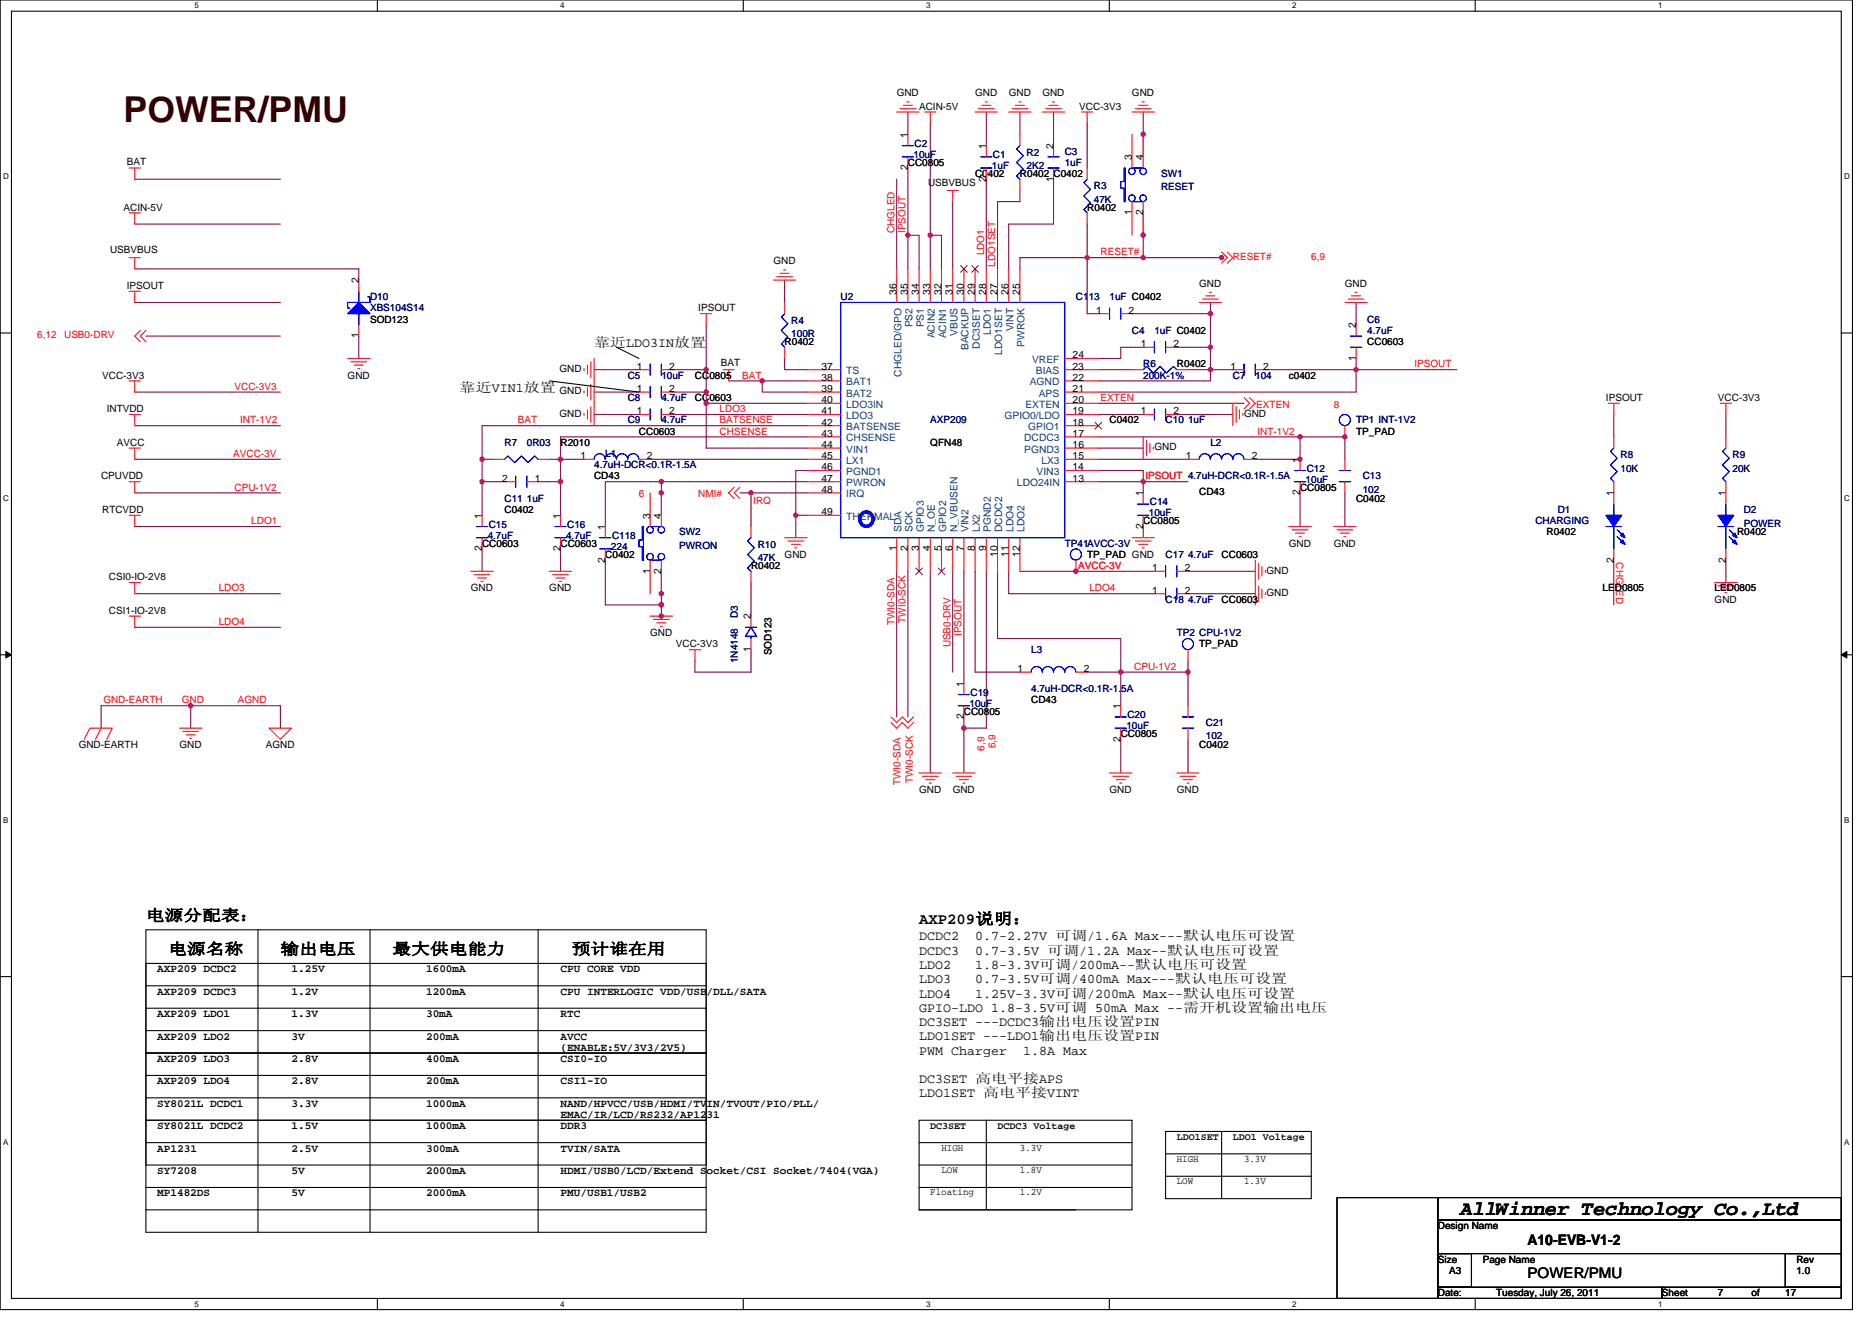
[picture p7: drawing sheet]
<svg xmlns="http://www.w3.org/2000/svg" width="297mm" height="210mm" viewBox="0 0 297 210" stroke-linecap="round" stroke-linejoin="round" font-family="sans-serif">
<path d="M0 0h293.9v207.9h-293.9zM1.8 1.8h290.4v204.3h-290.4z" fill="none" stroke="#000" stroke-width=".17"/>
<g fill="#fff">
<path d="M30.8 .2h.7v1.4h-.7z"/>
<path d="M30.8 206.3h.7v1.4h-.7z"/>
</g>
<path d="M59.9 0v1.8M59.9 206.1v1.8" fill="none" stroke="#000" stroke-width=".17"/>
<g fill="#fff">
<path d="M88.9 .2h.7v1.4h-.7z"/>
<path d="M88.9 206.3h.7v1.4h-.7z"/>
</g>
<path d="M117.9 0v1.8M117.9 206.1v1.8" fill="none" stroke="#000" stroke-width=".17"/>
<g fill="#fff">
<path d="M147 .2h.7v1.4h-.7z"/>
<path d="M147 206.3h.7v1.4h-.7z"/>
</g>
<path d="M176 0v1.8M176 206.1v1.8" fill="none" stroke="#000" stroke-width=".17"/>
<g fill="#fff">
<path d="M205 .2h.7v1.4h-.7z"/>
<path d="M205 206.3h.7v1.4h-.7z"/>
</g>
<path d="M234.1 0v1.8M234.1 206.1v1.8" fill="none" stroke="#000" stroke-width=".17"/>
<g fill="#fff">
<path d="M263.1 .2h.7v1.4h-.7z"/>
<path d="M263.1 206.3h.7v1.4h-.7z"/>
<path d="M.5 27.3h.9v1.4h-.9z"/>
<path d="M292.6 27.3h.9v1.4h-.9z"/>
<path d="M.5 78.4h.9v1.4h-.9z"/>
<path d="M292.6 78.4h.9v1.4h-.9z"/>
</g>
<path d="M0 52.9h1.8M292.2 52.9h1.7" fill="none" stroke="#000" stroke-width=".17"/>
<g fill="#fff">
<path d="M.5 129.5h.8v1.4h-.8z"/>
<path d="M292.6 129.5h.9v1.4h-.9z"/>
</g>
<path d="M0 103.9h1.8M292.2 103.9h1.7" fill="none" stroke="#000" stroke-width=".17"/>
<path d="M.9 103.4l.9 .5-.9 .5zM292.2 103.9l.8-.5v1z" fill="#000" stroke="#000" stroke-width=".16"/>
<g fill="#fff">
<path d="M.5 180.5h.8v1.4h-.8z"/>
<path d="M292.6 180.5h.9v1.4h-.9z"/>
</g>
<g fill="none" stroke="#000" stroke-width=".17">
<path d="M97.8 55.1l3.6 1.8M87.2 60.5l14.2 1.7M0 155h1.8M23.2 156.5h88.9M23.2 152.9h88.9v39.1h-88.9zM23.2 147.6h88.9v37.3h-88.9zM40.9 147.6v48M58.7 147.6v48M85.4 147.6v48M292.2 155h1.7M23.2 160h88.9M23.2 163.6h88.9"/>
<path d="M23.2 167.1h88.9M23.2 170.7h88.9M23.2 174.2h88.9M23.2 177.8h88.9M145.8 177.8h33.8v14.2h-33.8zM156.5 177.8v14.2M185 179.6h23.1v10.6h-23.1zM193.8 179.6v10.6M23.2 192v3.6h88.9v-3.6M23.2 181.4h88.9M23.2 188.5h88.9M145.8 181.4h33.8"/>
<path d="M145.8 184.9h33.8M145.8 188.5h33.8M145.8 192h24.9M185 183.1h23.1M185 186.7h23.1M212.2 190.1h16v16h-16zM228.2 190.1h64v3.5h-64zM228.2 193.6h64v5.4h-64zM228.2 199h5.3v5.3h-5.3zM283.3 199h8.9v5.3h-8.9zM228.2 204.3h35.5v1.8h-35.5zM263.7 204.3h28.5v1.8h-28.5z"/>
</g>
<g fill="none" stroke="#800040" stroke-width=".17">
<path d="M144.1 17.8v3.5M147.6 19.6v17.7h1.8v5.4M156.5 17.8v5.3M161.8 17.8v3.5M167.2 17.8v5.3M172.5 19.6v7.1M181.4 17.8v7.1M21.4 35.6h23.1M21.4 28.4h23.1M142.3 28.4v14.3M144.1 37.3v5.4M144.1 26.7v10.6"/>
<path d="M144.1 37.3h1.7v5.4M147.6 37.3v5.4M151.2 32v10.7M156.5 28.4v14.3M161.8 30.2v1.8h-3.5v10.7M167.2 28.4v7.2h-7.1v7.1M172.5 35.6v5.3M181.4 33.8v7.1M21.4 42.7h35.5v1.8M21.4 48h23.1M23.2 53.3h21.3M56.9 53.3v3.6"/>
<path d="M94.3 58.7h7.1M106.7 58.7h5.4M112.1 51.6v7.1M112.1 58.7v3.5M124.5 56.9v1.8h3.6M124.5 44.5v3.5M172.5 40.9h8.9M172.5 40.9h-10.7v1.8M172.5 40.9v8.9h1.8M174.3 58.7h5.3M181.4 55.1h-3.6v1.8h-3.5M181.4 40.9h12.4"/>
<path d="M186.7 55.1h5.4M188.5 58.7h3.6M192.1 55.1v3.6M192.1 58.7h3.5M192.1 48v1.8h-12.5M192.1 58.7v1.8h-17.8M192.1 49.8v5.3M201 58.7h14.2M215.2 58.7h16M215.2 56.9v1.8M215.2 58.7v3.5h-40.9M215.2 48v3.6"/>
<path d="M21.4 72.9h23.1M21.4 62.2h23.1M21.4 67.6h23.1M21.4 78.2h23.1M76.5 76.5v5.3M76.5 72.9v3.6M76.5 76.5h3.5M76.5 72.9h1.8M85.4 76.5h3.5M87.2 72.9h1.7M88.9 72.9h3.6M88.9 76.5v5.3"/>
<path d="M88.9 72.9v3.6M94.3 62.2h7.1M94.3 65.8h7.1M103.2 72.9h24.9M104.9 76.5v5.3M104.9 76.5h-8.8v7.1M104.9 76.5h23.2M106.7 62.2h5.4M106.7 65.8h21.4M112.1 64v7.1h16M112.1 62.2v1.8M112.1 64h16"/>
<path d="M115.6 60.5h12.5M117.4 78.2h1.8M119.2 78.2v5.4M119.2 78.2h8.9M120.9 60.5v1.7h7.2M128.1 69.3h-39.2v3.6M128.1 67.6h-51.6v5.3M128.1 74.7h-1.8v7.1M174.3 74.7h7.1v1.8M174.3 71.1h7.1M174.3 76.5h7.1M174.3 65.8h7.1"/>
<path d="M174.3 72.9h14.2M174.3 64h23.1M174.3 69.3h32M181.4 76.5v1.7M181.4 76.5h7.1M186.7 65.8h8.9M206.3 69.3v3.6h-7.1M206.3 69.3h7.1v3.6M206.3 78.2v5.4M213.4 78.2v5.4M256.1 65.8v3.5M273.9 65.8v3.5"/>
<path d="M21.4 94.2h23.1M21.4 99.6h23.1M21.4 83.6h23.1M76.5 87.1v3.6M88.9 87.1v3.6M96.1 88.9v7.1h8.8M104.9 96v1.8M104.9 90.7v5.3M119.2 92.5v5.3M126.3 81.8v3.5M126.3 81.8h1.8M142.3 90.7v23.1"/>
<path d="M144.1 90.7v23.1M147.6 90.7v32M151.2 90.7v16M152.9 90.7v17.8M154.7 90.7v16h7.1M156.5 90.7v24.9h-3.6v-1.8M158.3 90.7v10.6h19.5v5.4M160.1 90.7v3.5h23.1M161.8 90.7h21.4M181.4 83.6v1.7M188.5 90.7h10.7M188.5 94.2h10.7"/>
<path d="M256.1 88.9v7.1M273.9 88.9v3.6M30.3 112h14.2v3.6M30.3 112h-14.3v3.6M30.3 112v3.6M119.2 103.1v3.6h-8.9v-1.8M152.9 115.6v7.1M172.5 106.7h5.3M177.8 106.7v5.3M177.8 117.3v5.4M177.8 106.7h10.7M188.5 106.7v5.3"/>
<path d="M188.5 104.9v1.8M188.5 117.3v5.4"/>
</g>
<g fill="#f0f" stroke="#f0f" stroke-width=".17">
<circle cx="76.5" cy="76.4" r=".35"/>
<circle cx="215.2" cy="58.7" r=".35"/>
<circle cx="170.7" cy="90.7" r=".35"/>
<circle cx="206.3" cy="72.9" r=".35"/>
<circle cx="206.3" cy="69.3" r=".35"/>
<circle cx="181.4" cy="76.4" r=".35"/>
<circle cx="88.9" cy="72.9" r=".35"/>
<circle cx="76.5" cy="72.9" r=".35"/>
<circle cx="172.5" cy="40.9" r=".35"/>
<circle cx="112" cy="64" r=".35"/>
<circle cx="112" cy="58.7" r=".35"/>
<circle cx="112" cy="62.2" r=".35"/>
<circle cx="120.9" cy="60.4" r=".35"/>
<circle cx="104.9" cy="76.4" r=".35"/>
<circle cx="104.9" cy="78.2" r=".35"/>
<circle cx="104.9" cy="97.8" r=".35"/>
<circle cx="104.9" cy="96" r=".35"/>
<circle cx="192.1" cy="58.7" r=".35"/>
<circle cx="144" cy="37.3" r=".35"/>
<circle cx="147.6" cy="37.3" r=".35"/>
<circle cx="152.9" cy="115.6" r=".35"/>
<circle cx="177.8" cy="106.7" r=".35"/>
<circle cx="88.9" cy="76.4" r=".35"/>
<circle cx="181.4" cy="37.3" r=".35"/>
<circle cx="213.4" cy="69.3" r=".35"/>
<circle cx="188.5" cy="106.7" r=".35"/>
<circle cx="193.8" cy="40.9" r=".35"/>
<circle cx="181.4" cy="40.9" r=".35"/>
<circle cx="192.1" cy="55.1" r=".35"/>
<circle cx="119.2" cy="78.2" r=".35"/>
<circle cx="126.3" cy="81.8" r=".35"/>
<circle cx="181.4" cy="21.3" r=".35"/>
<circle cx="30.3" cy="112" r=".35"/>
<circle cx="192.1" cy="49.8" r=".35"/>
<circle cx="104.9" cy="94.2" r=".35"/>
</g>
<g fill="none" stroke="#f00" stroke-width=".17">
<path d="M142.3 17.8h3.5M142.8 17.3h2.5M143.3 16.7h1.5M143.9 16.2h.3M146.7 17.8h1.8M147.6 17.8v1.8M154.7 17.8h3.6M155.3 17.3h2.5M155.8 16.7h1.4M156.3 16.2h.4M160.1 17.8h3.5M160.6 17.3h2.5"/>
<path d="M161.1 16.7h1.5M161.7 16.2h.3M165.4 17.8h3.5M165.9 17.3h2.5M166.5 16.7h1.4M167 16.2h.3M171.6 17.8h1.8M172.5 17.8v1.8M179.6 17.8h3.6M180.1 17.3h2.5M180.7 16.7h1.4M181.2 16.2h.4"/>
<path d="M20.5 26.7h1.8M20.5 33.8h1.8M21.4 26.7v1.7M21.4 33.8v1.8M144.1 21.3v1.8M144.1 24.9v1.8M150.3 30.2h1.8M151.2 30.2v1.8M156.5 23.1v1.8M156.5 26.7v1.7M161.8 21.3v1.8M161.8 28.4v1.8"/>
<path d="M167.2 23.1v1.8M167.2 26.7v1.7M172.5 26.7v1.7M172.5 33.8v1.8M179.6 21.3v5.4M179.6 32v5.3M181.4 21.3v5.4M181.4 32v5.3M20.5 40.9h1.8M20.5 46.2h1.8M21.4 40.9v1.8M21.4 46.2v1.8"/>
<path d="M22.3 52.5l-.9 .8 .9 .9M23.2 52.5l-.9 .8 .9 .9M55.2 56.9h3.5M55.7 57.4h2.5M56.2 58h1.5M56.8 58.5h.3M56.9 44.4v1.8M56.9 51.6v1.7M92.7 58.5v.3M93.2 58v1.4M93.7 57.4v2.5M94.3 56.9v10.7"/>
<path d="M101.4 58.7h1.8M104.9 58.7h1.8M111.2 49.8h1.7M112.1 49.8v1.8M114.7 58.7h1.8M115.6 58.7v1.8M122.7 44.4h3.6M123.3 43.9h2.4M123.8 43.4h1.4M124.3 42.8h.4M124.5 48v1.8M124.5 55.1v1.8"/>
<path d="M128.1 58.7h5.3M142.3 42.7v5.3M144.1 42.7v5.3M145.8 42.7v5.3M147.6 42.7v5.3M149.4 42.7v5.3M151.2 42.7v5.3M152.9 42.7v5.3M154.7 42.7v5.3M156.5 42.7v5.3M158.3 42.7v5.3M160.1 42.7v5.3"/>
<path d="M161.8 42.7v5.3M168.9 58.7h5.4M168.9 56.9h5.4M174.3 49.8h1.8M177.8 49.8h1.8M179.6 58.7h1.8M181.4 55.1h1.8M185 55.1h1.7M186.7 58.7h1.8M190.3 48h3.5M190.8 47.5h2.5M191.3 46.9h1.5"/>
<path d="M191.9 46.4h.3M193.8 40l.9 .9-.9 .9M194.7 40l.9 .9-.9 .9M195.6 58.7h1.8M199.2 58.7h1.8M213.4 48h3.6M213.9 47.5h2.5M214.5 46.9h1.4M215 46.4h.3M215.2 51.6v1.7M215.2 55.1v1.8M20.5 76.5h1.8"/>
<path d="M20.5 65.8h1.8M20.5 60.5h1.8M20.5 71.1h1.8M21.4 76.5v1.7M21.4 65.8v1.8M21.4 60.5v1.7M21.4 71.1v1.8M78.3 72.9h1.7M80 76.5h1.8M83.6 76.5h1.8M85.4 72.9h1.8M92.5 72.9h1.8"/>
<path d="M92.7 65.6v.4M92.7 62.1v.3M93.2 65.1v1.4M93.2 61.5v1.4M93.7 64.5v2.5M93.7 61v2.5M101.4 62.2h1.8M101.4 65.8h1.8M101.4 72.9h1.8M103.2 78.2v5.4M104.9 62.2h1.8M104.9 65.8h1.8"/>
<path d="M104.9 78.2v5.4M116.5 77.3l-.9 .9 .9 .9M117.4 77.3l-.9 .9 .9 .9M128.1 76.5h5.3M128.1 62.2h5.3M128.1 74.7h5.3M128.1 72.9h5.3M128.1 71.1h5.3M128.1 69.3h5.3M128.1 67.6h5.3M128.1 65.8h5.3M128.1 64h5.3"/>
<path d="M128.1 60.5h5.3M128.1 78.2h5.3M168.9 76.5h5.4M168.9 62.2h5.4M168.9 74.7h5.4M168.9 72.9h5.4M168.9 71.1h5.4M168.9 69.3h5.4M168.9 67.6h5.4M168.9 65.8h5.4M168.9 64h5.4M168.9 60.5h5.4"/>
<path d="M181.4 65.8h1.8M181.4 69.3v3.6M181.4 78.2v1.8M181.9 69.9v2.5M182.5 70.4v1.4M183 71v.3M185 65.8h1.7M188.5 72.9h1.8M195.6 64v3.6M196.1 64.5v2.5M196.7 65.1v1.4M197.2 65.6v.4"/>
<path d="M197.4 63.1l.9 .9-.9 .9M197.4 72.9h1.8M198.3 63.1l.9 .9-.9 .9M206.3 72.9v1.8M206.3 76.5v1.7M213.4 67.6v1.7M213.4 72.9v1.8M213.4 76.5v1.7M255.2 64h1.8M256.1 64v1.8M256.1 69.3v1.8M256.1 76.5v3.5"/>
<path d="M273 64h1.7M273.9 64v1.8M273.9 69.3v1.8M273.9 76.5v3.5M20.5 81.8h1.8M20.5 97.8h1.8M20.5 92.5h1.8M21.4 81.8v1.8M21.4 97.8v1.8M21.4 92.5v1.7M74.7 90.7h3.6M75.2 91.2h2.5"/>
<path d="M75.8 91.7h1.4M76.3 92.3h.4M76.5 81.8v1.8M76.5 85.3v1.8M87.2 90.7h3.5M87.7 91.2h2.5M88.2 91.7h1.5M88.8 92.3h.3M88.9 81.8v1.8M88.9 85.3v1.8M96.1 83.6v1.7M96.1 87.1v1.8"/>
<path d="M103.2 97.8h3.5M103.2 88.9v5.3M103.7 98.3h2.5M104.2 98.8h1.5M104.8 99.4h.3M104.9 88.9v5.3M119.2 83.6v1.7M119.2 90.7v1.8M119.2 97.8v1.8M124.5 85.3h3.6M125 85.9h2.5M125.6 86.4h1.4"/>
<path d="M126.1 87h.3M128.1 81.8h5.3M142.3 85.3v5.4M144.1 85.3v5.4M145.8 85.3v5.4M147.6 85.3v5.4M149.4 85.3v5.4M151.2 85.3v5.4M152.9 85.3v5.4M154.7 85.3v5.4M156.5 85.3v5.4M158.3 85.3v5.4"/>
<path d="M160.1 85.3v5.4M161.8 85.3v5.4M170.7 88.9v1.8M179.6 85.3h3.6M180.1 85.9h2.5M180.7 86.4h1.4M181.2 87h.4M181.4 81.8v1.8M183.2 94.2h1.8M183.2 90.7h1.8M186.7 94.2h1.8M186.7 90.7h1.8"/>
<path d="M199.2 88.9v7.1M199.7 93v2.5M199.7 89.4v2.5M200.2 93.5v1.5M200.2 90v1.4M200.8 94.1v.3M200.8 90.5v.3M204.5 83.6h3.6M205 84.1h2.5M205.6 84.6h1.4M206.1 85.2h.4M211.6 83.6h3.6"/>
<path d="M212.1 84.1h2.5M212.7 84.6h1.4M213.2 85.2h.4M256.1 87.1v1.8M272.1 92.5h3.5M272.6 93h2.5M273.1 93.5h1.5M273.7 94.1h.3M273.9 87.1v1.8M13.4 117.3l.9-1.7h3.5l-.9 1.7M16 115.6l-.8 1.7M28.5 115.6h3.5"/>
<path d="M29 116.1h2.5M29.5 116.6h1.5M30.1 117.2h.3M42.7 115.6h3.6l-1.8 1.7zM109.4 103.1h1.8M110.3 103.1v1.8M119.2 101.3v1.8M141.4 114.7l.9 .9 .9-.9 .9 .9 .8-.9M141.4 113.8l.9 .9 .9-.9 .9 .9 .8-.9M152.9 108.5v1.7M152.9 112v1.8M161.8 106.7h1.8"/>
<path d="M170.7 106.7h1.8M177.8 112v1.8M177.8 115.6v1.7M188.5 103.1v1.8M188.5 112v1.8M188.5 115.6v1.7M145.8 122.7h3.6M146.4 123.2h2.5M146.9 123.7h1.4M147.4 124.3h.4M151.2 122.7h3.5M151.7 123.2h2.5"/>
<path d="M152.2 123.7h1.5M152.8 124.3h.3M176.1 122.7h3.5M176.6 123.2h2.5M177.1 123.7h1.5M177.7 124.3h.3M186.7 122.7h3.6M187.3 123.2h2.5M187.8 123.7h1.4M188.3 124.3h.4"/>
</g>
<g fill="none" stroke="#00f" stroke-width=".17">
<path d="M143.2 23.1h1.7M143.2 24.9h1.7M155.6 24.9h1.8M155.6 26.7h1.8M161.8 23.1l-.5 .5 1.1 1.1-1.1 1.1 1.1 1-1.1 1.1 .5 .5M166.3 26.7h1.8M166.3 24.9h1.8M172.5 28.4l-.5 .6 1 1.1-1 1 1 1.1-1 1.1 .5 .5M178.4 26.7h.2v5.3h-.2v-2.1h-.6v-1.1h.6zM179.6 32h1.8M179.6 26.7h1.8M56.9 49.8v1.8"/>
<path d="M56.9 46.2v1.8M58.4 47.1h.3v.9h-3.5v.9h.3M103.2 57.8v1.8M104.9 57.8v1.8M124.5 49.8l-.5 .5 1 1.1-1 1.1 1 1-1 1.1 .5 .5M133.4 48h35.5v37.3h-35.5zM176.1 48.9v1.8M177.8 48.9v1.8M181.4 58.7l.5-.6 1.1 1.1 1.1-1.1 1 1.1 1.1-1.1 .5 .6M183.2 54.2v1.8M185 54.2v1.8M197.4 57.8v1.8"/>
<path d="M199.2 57.8v1.8M214.3 55.1h1.8M214.3 53.3h1.8M80 72.9l.6-.5 1.1 1 1-1 1.1 1 1.1-1 .5 .5M81.8 75.6v1.7M83.6 75.6v1.7M94.3 72.9a.88 .88 0 0 1 .9-.9 .88 .88 0 0 1 .8 .9 .89 .89 0 0 1 .9-.9 .89 .89 0 0 1 .9 .9 .89 .89 0 0 1 .9-.9 .89 .89 0 0 1 .9 .9M99.6 72.9a.88 .88 0 0 1 .9-.9 .88 .88 0 0 1 .9 .9M103.2 61.3v1.8M103.2 64.9v1.8M104.9 61.3v1.8M104.9 64.9v1.8"/>
<path d="M183.2 64.9v1.8M185 64.9v1.8M190.3 72.9a.88 .88 0 0 1 .9-.9 .88 .88 0 0 1 .8 .9M192.1 72.9a.88 .88 0 0 1 .8-.9 .88 .88 0 0 1 .9 .9M193.8 72.9a.88 .88 0 0 1 .9-.9 .88 .88 0 0 1 .9 .9 .89 .89 0 0 1 .9-.9 .89 .89 0 0 1 .9 .9M205.4 74.7h1.8M205.4 76.5h1.8M212.5 74.7h1.8M212.5 76.5h1.8M256.1 71.1l-.6 .5 1.1 1.1-1.1 1.1 1.1 1-1.1 1.1 .6 .6M273.9 71.1l-.6 .5 1.1 1.1-1.1 1.1 1.1 1-1.1 1.1 .6 .6M75.6 83.6h1.8"/>
<path d="M75.6 85.3h1.8M88.1 83.6h1.7M88.1 85.3h1.7M95.2 85.3h1.7M95.2 87.1h1.7M101.9 83.6h.2v5.3h-.2v-2.1h-.5v-1.1h.5zM103.2 88.9h1.7M103.2 83.6h1.7M118.3 99.6h1.8M119.2 99.6l.9 1.4h-1.8zM119.2 85.3l-.6 .6 1.1 1.1-1.1 1 1.1 1.1-1.1 1 .6 .6M180.5 80h1.8"/>
<path d="M180.5 81.8h1.8M185 93.3v1.8M185 89.8v1.8M186.7 93.3v1.8M186.7 89.8v1.8M254.8 83.6h2.5M256.1 80v1.8M256.1 83.6v3.5M256.6 84.1l1.1 1.1M256.6 85.2l1.1 1M272.6 83.6h2.5M273.9 80v1.8"/>
<path d="M273.9 83.6v3.5M274.4 84.1l1.1 1.1M274.4 85.2l1.1 1M119.2 101v.3M152.1 110.2h1.7M152.1 112h1.7M168.9 106.7a.89 .89 0 0 0-.9-.9 .89 .89 0 0 0-.9 .9 .89 .89 0 0 0-.8-.9 .89 .89 0 0 0-.9 .9 .88 .88 0 0 0-.9-.9 .88 .88 0 0 0-.9 .9M170.7 106.7a.88 .88 0 0 0-.9-.9 .88 .88 0 0 0-.9 .9M176.9 113.8h1.8M176.9 115.6h1.8M187.6 113.8h1.8M187.6 115.6h1.8"/>
<circle cx="179.6" cy="31.5" r=".52"/>
<circle cx="179.6" cy="27.2" r=".52"/>
<circle cx="181.4" cy="31.5" r=".52"/>
<circle cx="181.4" cy="27.2" r=".52"/>
<circle cx="213.4" cy="66.7" r=".88"/>
<circle cx="103.1" cy="88.4" r=".52"/>
<circle cx="103.1" cy="84.1" r=".52"/>
<circle cx="104.9" cy="84.1" r=".52"/>
<circle cx="104.9" cy="88.4" r=".52"/>
<circle cx="170.7" cy="88" r=".88"/>
<circle cx="188.5" cy="102.2" r=".88"/>
</g>
<g fill="#00f" stroke="#00f" stroke-width=".17">
<path d="M272.6 81.8h2.5l-1.2 1.8z"/>
<path d="M275.3 85.7l.3 .7-.7-.3z"/>
<path d="M274.9 85l.4-.4 .3 .7z"/>
<path d="M254.8 81.8h2.5l-1.2 1.8z"/>
<path d="M257.5 85.7l.3 .7-.7-.3z"/>
<path d="M257.1 85l.4-.4 .3 .7z"/>
<path d="M56.9 48l1.8 1.8h-3.5z"/>
</g>
<path d="M136.8 81.5a1.09 1.09 0 0 1 1.7 .9 1.09 1.09 0 0 1-1.7 .9 1.2 1.2 0 0 1 0-1.8z" fill="none" stroke="#00f" stroke-width=".53"/>
<path d="M152.4 42.1l1.1 1.1M153.5 42.1l-1.1 1.1M154.2 42.1l1.1 1.1M155.3 42.1l-1.1 1.1M173.8 67l1 1.1M174.8 67l-1.1 1.1M145.3 90.1l1.1 1.1M146.4 90.1l-1.1 1.1M148.9 90.1l1 1.1M149.9 90.1l-1.1 1.1" fill="none" stroke="#804000" stroke-width=".16"/>
<text font-size="5.7" fill="#400000" x="19.6" y="19.4">POWER/PMU</text>
<text font-size="3.2" x="231.7" y="192.8">AllWinner Technology Co.,Ltd</text>
<g font-size="2.5">
<text x="23.2" y="146.1">电源分配表：</text>
<text x="145.8" y="146.6">AXP209说明：</text>
<text x="26.7" y="151.4">电源名称</text>
<text x="44.5" y="151.4">输出电压</text>
<text x="62.3" y="151.4">最大供电能力</text>
<text x="90.7" y="151.4">预计谁在用</text>
</g>
<g font-size="2.3">
<text x="242.4" y="197.5">A10-EVB-V1-2</text>
<text x="242.4" y="202.8">POWER/PMU</text>
</g>
<g font-size="2.1">
<text x="94.3" y="55">靠近LDO3IN放置</text>
<text x="72.9" y="62.1">靠近VIN1放置</text>
<text x="145.8" y="149.3">DCDC2</text>
<text x="154.7" y="149.3">0.7-2.27V 可调/1.6A Max---默认电压可设置</text>
<text x="145.8" y="151.5">DCDC3</text>
<text x="145.8" y="153.8">LDO2</text>
<text x="154.7" y="151.5">0.7-3.5V 可调/1.2A Max--默认电压可设置</text>
<text x="154.7" y="153.8">1.8-3.3V可调/200mA--默认电压可设置</text>
<text x="145.8" y="156.1">LDO3</text>
<text x="145.8" y="158.3">LDO4</text>
<text x="145.8" y="160.6">GPIO-LDO 1.8-3.5V可调 50mA Max --需开机设置输出电压</text>
<text x="154.7" y="156.1">0.7-3.5V可调/400mA Max---默认电压可设置</text>
<text x="154.7" y="158.3">1.25V-3.3V可调/200mA Max--默认电压可设置</text>
<text x="145.8" y="162.9">DC3SET ---DCDC3输出电压设置PIN</text>
<text x="145.8" y="165.1">LDO1SET ---LDO1输出电压设置PIN</text>
<text x="145.8" y="167.4">PWM Charger</text>
<text x="162.3" y="167.4">1.8A Max</text>
<text x="145.8" y="171.9">DC3SET 高电平接APS</text>
<text x="145.8" y="174.2">LDO1SET 高电平接VINT</text>
</g>
<g font-size="1.8">
<text x="24.9" y="154.3">AXP209 DCDC2</text>
<text x="46.3" y="154.3">1.25V</text>
<text x="67.6" y="154.3">1600mA</text>
<text x="88.9" y="154.3">CPU CORE VDD</text>
<text x="24.9" y="161.4">AXP209 LDO1</text>
<text x="24.9" y="157.9">AXP209 DCDC3</text>
<text x="46.3" y="161.4">1.3V</text>
<text x="46.3" y="157.9">1.2V</text>
<text x="67.6" y="157.9">1200mA</text>
<text x="67.6" y="161.4">30mA</text>
<text x="88.9" y="157.9">CPU INTERLOGIC VDD/USB/DLL/SATA</text>
<text x="88.9" y="161.4">RTC</text>
<text x="24.9" y="165">AXP209 LDO2</text>
<text x="46.3" y="165">3V</text>
<text x="67.6" y="165">200mA</text>
<text x="88.9" y="165">AVCC</text>
<text x="88.9" y="166.8">(ENABLE:5V/3V3/2V5)</text>
<text x="24.9" y="168.6">AXP209 LDO3</text>
<text x="24.9" y="172.1">AXP209 LDO4</text>
<text x="46.3" y="168.6">2.8V</text>
<text x="46.3" y="172.1">2.8V</text>
<text x="67.6" y="168.6">400mA</text>
<text x="67.6" y="172.1">200mA</text>
<text x="88.9" y="168.6">CSI0-IO</text>
<text x="88.9" y="172.1">CSI1-IO</text>
<text x="24.9" y="179.2">SY8021L DCDC2</text>
<text x="24.9" y="175.7">SY8021L DCDC1</text>
<text x="46.3" y="179.2">1.5V</text>
<text x="46.3" y="175.7">3.3V</text>
<text x="67.6" y="175.7">1000mA</text>
<text x="67.6" y="179.2">1000mA</text>
<text x="88.9" y="179.2">DDR3</text>
<text x="88.9" y="175.7">NAND/HPVCC/USB/HDMI/TVIN/TVOUT/PIO/PLL/</text>
<text x="88.9" y="177.4">EMAC/IR/LCD/RS232/AP1231</text>
<text x="24.9" y="182.8">AP1231</text>
<text x="46.3" y="182.8">2.5V</text>
<text x="67.6" y="182.8">300mA</text>
<text x="88.9" y="182.8">TVIN/SATA</text>
<text x="24.9" y="189.9">MP1482DS</text>
<text x="24.9" y="186.3">SY7208</text>
<text x="46.3" y="189.9">5V</text>
<text x="46.3" y="186.3">5V</text>
<text x="67.6" y="189.9">2000mA</text>
<text x="67.6" y="186.3">2000mA</text>
<text x="88.9" y="189.9">PMU/USB1/USB2</text>
<text x="88.9" y="186.3">HDMI/USB0/LCD/Extend Socket/CSI Socket/7404(VGA)</text>
</g>
<g font-size="1.6">
<text x="142.3" y="15.3">GND</text>
<text x="145.8" y="17.4">ACIN-5V</text>
<text x="154.7" y="15.3">GND</text>
<text x="160.1" y="15.3">GND</text>
<text x="165.4" y="15.3">GND</text>
<text x="171.3" y="17.4">VCC-3V3</text>
<text x="179.6" y="15.3">GND</text>
<text x="144" y="21.9" transform="rotate(-90 144 21.9)">1</text>
<text x="156.5" y="23.6" transform="rotate(-90 156.5 23.6)">1</text>
<text x="167.1" y="23.6" transform="rotate(-90 167.1 23.6)">2</text>
<text x="20.1" y="26.1">BAT</text>
<text x="144" y="27.1" transform="rotate(-90 144 27.1)">2</text>
<text x="144.1" y="26.3">CC0805</text>
<text x="147.3" y="29.5">USBVBUS</text>
<text x="154.7" y="28.1">C0402</text>
<text x="156.5" y="28.8" transform="rotate(-90 156.5 28.8)">2</text>
<text x="161.8" y="28.1">R0402 C0402</text>
<text x="167.1" y="28.8" transform="rotate(-90 167.1 28.8)">1</text>
<text x="179.6" y="25.4" transform="rotate(-90 179.6 25.4)">3</text>
<text x="181.4" y="25.4" transform="rotate(-90 181.4 25.4)">4</text>
<text x="19.6" y="33.4">ACIN-5V</text>
<text x="172.5" y="33.4">R0402</text>
<text x="179.6" y="34.2" transform="rotate(-90 179.6 34.2)">1</text>
<text x="181.4" y="34.2" transform="rotate(-90 181.4 34.2)">2</text>
<text x="17.5" y="40.2">USBVBUS</text>
<text x="122.7" y="42">GND</text>
<text x="20.1" y="45.9">IPSOUT</text>
<text x="56.9" y="45" transform="rotate(-90 56.9 45)">2</text>
<text x="142.3" y="46.8" transform="rotate(-90 142.3 46.8)">36</text>
<text x="144" y="46.8" transform="rotate(-90 144 46.8)">35</text>
<text x="145.8" y="46.8" transform="rotate(-90 145.8 46.8)">34</text>
<text x="147.6" y="46.8" transform="rotate(-90 147.6 46.8)">33</text>
<text x="149.4" y="46.8" transform="rotate(-90 149.4 46.8)">32</text>
<text x="151.1" y="46.8" transform="rotate(-90 151.1 46.8)">31</text>
<text x="152.9" y="46.8" transform="rotate(-90 152.9 46.8)">30</text>
<text x="154.7" y="46.8" transform="rotate(-90 154.7 46.8)">29</text>
<text x="156.5" y="46.8" transform="rotate(-90 156.5 46.8)">28</text>
<text x="158.3" y="46.8" transform="rotate(-90 158.3 46.8)">27</text>
<text x="160" y="46.8" transform="rotate(-90 160 46.8)">26</text>
<text x="161.8" y="46.8" transform="rotate(-90 161.8 46.8)">25</text>
<text x="190.3" y="45.5">GND</text>
<text x="213.4" y="45.5">GND</text>
<text x="56.9" y="53.7" transform="rotate(-90 56.9 53.7)">1</text>
<text x="58.7" y="51.2">SOD123</text>
<text x="110.8" y="49.4">IPSOUT</text>
<text x="173.9" y="49.8">1</text>
<text x="179.1" y="49.8">2</text>
<text x="215.2" y="52.1" transform="rotate(-90 215.2 52.1)">2</text>
<text x="88.8" y="59">GND</text>
<text x="101" y="58.7">1</text>
<text x="106.2" y="58.7">2</text>
<text x="114.4" y="58.1">BAT</text>
<text x="124.5" y="54.8">R0402</text>
<text x="130.4" y="58.7">37</text>
<text x="170.2" y="58.7">23</text>
<text x="170.2" y="56.9">24</text>
<text x="181" y="55.1">1</text>
<text x="186.2" y="55.1">2</text>
<text x="186.7" y="58.3">R0402</text>
<text x="195.3" y="58.7">1</text>
<text x="200.4" y="58.7">2</text>
<text x="215.2" y="57.3" transform="rotate(-90 215.2 57.3)">1</text>
<text x="217" y="54.8">CC0603</text>
<text x="16.2" y="60.1">VCC-3V3</text>
<text x="16.9" y="65.4">INTVDD</text>
<text x="55.2" y="60.1">GND</text>
<text x="88.8" y="62.6">GND</text>
<text x="101" y="62.2">1</text>
<text x="101" y="65.8">1</text>
<text x="106.2" y="62.2">2</text>
<text x="106.2" y="65.8">2</text>
<text x="110.3" y="63.6">CC0603</text>
<text x="110.3" y="60.1">CC0805</text>
<text x="130.4" y="60.4">38</text>
<text x="130.4" y="62.2">39</text>
<text x="130.4" y="64">40</text>
<text x="130.4" y="65.8">41</text>
<text x="170.2" y="65.8">19</text>
<text x="170.2" y="64">20</text>
<text x="170.2" y="62.2">21</text>
<text x="170.2" y="60.4">22</text>
<text x="181" y="65.8">1</text>
<text x="186.2" y="65.8">2</text>
<text x="204.5" y="60.1">c0402</text>
<text x="254.8" y="63.6">IPSOUT</text>
<text x="272.6" y="63.6">VCC-3V3</text>
<text x="18.5" y="70.8">AVCC</text>
<text x="88.8" y="66.1">GND</text>
<text x="88.9" y="70.8">R2010</text>
<text x="101.4" y="69">CC0603</text>
<text x="130.4" y="67.5">42</text>
<text x="130.4" y="69.3">43</text>
<text x="130.4" y="71.1">44</text>
<text x="147.6" y="70.8">QFN48</text>
<text x="170.2" y="67.5">18</text>
<text x="170.2" y="71.1">16</text>
<text x="170.2" y="69.3">17</text>
<text x="176.1" y="67.2">C0402</text>
<text x="183.2" y="71.5">GND</text>
<text x="197.4" y="66.1">GND</text>
<text x="215.2" y="69">TP_PAD</text>
<text x="16" y="76.1">CPUVDD</text>
<text x="79.7" y="76.4">2</text>
<text x="84.9" y="76.4">1</text>
<text x="92.1" y="72.9">1</text>
<text x="94.3" y="76.1">CD43</text>
<text x="102.6" y="72.9">2</text>
<text x="130.4" y="72.9">45</text>
<text x="130.4" y="74.7">46</text>
<text x="130.4" y="76.4">47</text>
<text x="170.2" y="74.7">14</text>
<text x="170.2" y="72.9">15</text>
<text x="170.2" y="76.4">13</text>
<text x="188.1" y="72.9">1</text>
<text x="198.6" y="72.9">2</text>
<text x="206.3" y="73.4" transform="rotate(-90 206.3 73.4)">1</text>
<text x="206.3" y="77.9">CC0805</text>
<text x="16.2" y="81.4">RTCVDD</text>
<text x="76.5" y="82.3" transform="rotate(-90 76.5 82.3)">1</text>
<text x="80" y="81.4">C0402</text>
<text x="88.9" y="82.3" transform="rotate(-90 88.9 82.3)">1</text>
<text x="103.1" y="82.3" transform="rotate(-90 103.1 82.3)">3</text>
<text x="104.9" y="82.3" transform="rotate(-90 104.9 82.3)">4</text>
<text x="130.4" y="78.2">48</text>
<text x="130.4" y="81.8">49</text>
<text x="181.4" y="83.9" transform="rotate(-90 181.4 83.9)">2</text>
<text x="181.4" y="78.8" transform="rotate(-90 181.4 78.8)">1</text>
<text x="181.4" y="83.2">CC0805</text>
<text x="190.3" y="78.6">CD43</text>
<text x="206.3" y="78.6" transform="rotate(-90 206.3 78.6)">2</text>
<text x="215.2" y="79.7">C0402</text>
<text x="256" y="78.8" transform="rotate(-90 256 78.8)">1</text>
<text x="273.8" y="78.8" transform="rotate(-90 273.8 78.8)">1</text>
<text x="76.5" y="87.5" transform="rotate(-90 76.5 87.5)">2</text>
<text x="76.5" y="86.8">CC0603</text>
<text x="88.9" y="87.5" transform="rotate(-90 88.9 87.5)">2</text>
<text x="88.9" y="86.8">CC0603</text>
<text x="96" y="89.3" transform="rotate(-90 96 89.3)">2</text>
<text x="96" y="84.1" transform="rotate(-90 96 84.1)">1</text>
<text x="96.1" y="88.5">C0402</text>
<text x="124.5" y="88.5">GND</text>
<text x="142.3" y="87.5" transform="rotate(-90 142.3 87.5)">1</text>
<text x="144" y="87.5" transform="rotate(-90 144 87.5)">2</text>
<text x="145.8" y="87.5" transform="rotate(-90 145.8 87.5)">3</text>
<text x="147.6" y="87.5" transform="rotate(-90 147.6 87.5)">4</text>
<text x="149.4" y="87.5" transform="rotate(-90 149.4 87.5)">5</text>
<text x="151.1" y="87.5" transform="rotate(-90 151.1 87.5)">6</text>
<text x="152.9" y="87.5" transform="rotate(-90 152.9 87.5)">7</text>
<text x="154.7" y="87.5" transform="rotate(-90 154.7 87.5)">8</text>
<text x="156.5" y="87.5" transform="rotate(-90 156.5 87.5)">9</text>
<text x="158.3" y="88.4" transform="rotate(-90 158.3 88.4)">10</text>
<text x="160" y="88.4" transform="rotate(-90 160 88.4)">11</text>
<text x="161.8" y="88.4" transform="rotate(-90 161.8 88.4)">12</text>
<text x="172.5" y="88.5">TP_PAD GND</text>
<text x="193.8" y="88.5">CC0603</text>
<text x="204.5" y="86.8">GND</text>
<text x="211.6" y="86.8">GND</text>
<text x="245.4" y="85">R0402</text>
<text x="256" y="89.3" transform="rotate(-90 256 89.3)">2</text>
<text x="273.8" y="89.3" transform="rotate(-90 273.8 89.3)">2</text>
<text x="275.6" y="85">R0402</text>
<text x="17.3" y="92.1">CSI0-IO-2V8</text>
<text x="74.7" y="93.9">GND</text>
<text x="87.2" y="93.9">GND</text>
<text x="103.1" y="91.1" transform="rotate(-90 103.1 91.1)">1</text>
<text x="104.9" y="91.1" transform="rotate(-90 104.9 91.1)">2</text>
<text x="119.2" y="90.3">R0402</text>
<text x="182.8" y="94.2">1</text>
<text x="182.8" y="90.7">1</text>
<text x="188" y="94.2">2</text>
<text x="188" y="90.7">2</text>
<text x="193.8" y="95.7">CC0603</text>
<text x="201" y="94.6">GND</text>
<text x="201" y="91">GND</text>
<text x="254.3" y="93.9">LED0805</text>
<text x="272.1" y="95.7">GND</text>
<text x="272.1" y="93.9">LED0805</text>
<text x="17.3" y="97.4">CSI1-IO-2V8</text>
<text x="103.2" y="101">GND</text>
<text x="119.1" y="98.3" transform="rotate(-90 119.1 98.3)">2</text>
<text x="107.2" y="102.8">VCC-3V3</text>
<text x="119.1" y="103.5" transform="rotate(-90 119.1 103.5)">1</text>
<text x="122.4" y="104" transform="rotate(-90 122.4 104)">SOD123</text>
<text x="161.5" y="106.7">1</text>
<text x="172" y="106.7">2</text>
<text x="190.3" y="102.8">TP_PAD</text>
<text x="152.9" y="109" transform="rotate(-90 152.9 109)">1</text>
<text x="152.9" y="113.4">CC0805</text>
<text x="163.6" y="111.7">CD43</text>
<text x="177.8" y="112.5" transform="rotate(-90 177.8 112.5)">1</text>
<text x="12.5" y="118.8">GND-EARTH</text>
<text x="28.5" y="118.8">GND</text>
<text x="42.2" y="118.8">AGND</text>
<text x="152.9" y="114.2" transform="rotate(-90 152.9 114.2)">2</text>
<text x="177.8" y="117.7" transform="rotate(-90 177.8 117.7)">2</text>
<text x="177.8" y="117">CC0805</text>
<text x="190.3" y="118.8">C0402</text>
<text x="145.8" y="125.9">GND</text>
<text x="151.2" y="125.9">GND</text>
<text x="176.1" y="125.9">GND</text>
<text x="186.7" y="125.9">GND</text>
<text x="147.6" y="179.1">DC3SET</text>
<text x="158.3" y="179.1">DCDC3 Voltage</text>
<text x="149.4" y="182.6">HIGH</text>
<text x="161.8" y="182.6">3.3V</text>
<text x="186.7" y="180.9">LDO1SET</text>
<text x="186.7" y="184.4">HIGH</text>
<text x="195.6" y="180.9">LDO1 Voltage</text>
<text x="197.4" y="184.4">3.3V</text>
<text x="147.6" y="189.7">Floating</text>
<text x="149.4" y="186.2">LOW</text>
<text x="161.8" y="189.7">1.2V</text>
<text x="161.8" y="186.2">1.8V</text>
<text x="186.7" y="187.9">LOW</text>
<text x="197.4" y="187.9">1.3V</text>
<text x="228.2" y="195.1">Design Name</text>
<text x="228.2" y="200.4">Size</text>
<text x="229.9" y="202.2">A3</text>
<text x="235.3" y="200.4">Page Name</text>
<text x="285" y="200.4">Rev</text>
<text x="285" y="202.2">1.0</text>
<text x="228.2" y="205.7">Date:</text>
<text x="237.4" y="205.7">Tuesday, July 26, 2011</text>
<text x="263.7" y="205.7">Sheet</text>
<text x="272.6" y="205.7">7</text>
<text x="277.9" y="205.7">of</text>
<text x="283.3" y="205.7">17</text>
</g>
<g font-size="1.6" fill="#000080">
<text x="145.1" y="23.3">C2</text>
<text x="144.9" y="25.1">10uF</text>
<text x="157.4" y="26.8">1uF</text>
<text x="157.6" y="25.1">C1</text>
<text x="162.9" y="24.7">R2</text>
<text x="162.9" y="26.8">2K2</text>
<text x="168.9" y="24.5">C3</text>
<text x="168.9" y="26.3">1uF</text>
<text x="184.2" y="28.1">SW1</text>
<text x="173.6" y="30">R3</text>
<text x="173.6" y="32.2">47K</text>
<text x="184.2" y="30.2">RESET</text>
<text x="58.7" y="47.6">D10</text>
<text x="133.4" y="47.6">U2</text>
<text x="170.7" y="47.6">C113</text>
<text x="176.1" y="47.6">1uF C0402</text>
<text x="58.7" y="49.4">XBS104S14</text>
<text x="125.6" y="51.4">R4</text>
<text x="125.6" y="53.5">100R</text>
<text x="179.6" y="53">C4</text>
<text x="183.2" y="53">1uF C0402</text>
<text x="217" y="51.2">C6</text>
<text x="217" y="53">4.7uF</text>
<text x="181.4" y="58.3">R6</text>
<text x="99.6" y="63.6">C8</text>
<text x="99.6" y="60.1">C5</text>
<text x="104.9" y="63.6">4.7uF</text>
<text x="104.9" y="60.1">10uF</text>
<text x="181.4" y="60.1">200K-1%</text>
<text x="195.6" y="60.1">C7</text>
<text x="199.2" y="60.1">104</text>
<text x="80" y="70.8">R7</text>
<text x="83.6" y="70.8">0R03</text>
<text x="99.6" y="67.2">C9</text>
<text x="104.9" y="67.2">4.7uF</text>
<text x="147.6" y="67.2">AXP209</text>
<text x="185" y="67.2">C10 1uF</text>
<text x="192.1" y="70.8">L2</text>
<text x="215.2" y="67.2">TP1 INT-1V2</text>
<text x="94.3" y="74.3">4.7uH-DCR&lt;0.1R-1.5A</text>
<text x="96.1" y="72.5">L1</text>
<text x="207.2" y="76.6">10uF</text>
<text x="207.3" y="74.8">C12</text>
<text x="216.2" y="76.1">C13</text>
<text x="257.1" y="72.7">R8</text>
<text x="257.1" y="74.8">10K</text>
<text x="274.9" y="72.7">R9</text>
<text x="274.9" y="74.8">20K</text>
<text x="77.6" y="83.7">C15</text>
<text x="80" y="79.7">C11 1uF</text>
<text x="90" y="83.7">C16</text>
<text x="182.3" y="82">10uF</text>
<text x="182.5" y="80.2">C14</text>
<text x="216.2" y="78.2">102</text>
<text x="243.6" y="83.2">CHARGING</text>
<text x="247.2" y="81.4">D1</text>
<text x="276.7" y="81.4">D2</text>
<text x="276.7" y="83.6">POWER</text>
<text x="77.4" y="85.5">4.7uF</text>
<text x="89.8" y="85.5">4.7uF</text>
<text x="96.9" y="87.3">224</text>
<text x="97.1" y="85.5">C118</text>
<text x="107.8" y="85">SW2</text>
<text x="107.8" y="87.1">PWRON</text>
<text x="120.2" y="86.9">R10</text>
<text x="120.2" y="89.1">47K</text>
<text x="168.9" y="86.8">TP41AVCC-3V</text>
<text x="185" y="88.5">C17 4.7uF</text>
<text x="185" y="95.7">C18 4.7uF</text>
<text x="117.1" y="98.1" transform="rotate(-90 117.1 98.1)">D3</text>
<text x="186.7" y="101">TP2 CPU-1V2</text>
<text x="117.1" y="105.3" transform="rotate(-90 117.1 105.3)">1N4148</text>
<text x="163.6" y="103.7">L3</text>
<text x="153.8" y="112.2">10uF</text>
<text x="154" y="110.4">C19</text>
<text x="163.6" y="109.9">4.7uH-DCR&lt;0.1R-1.5A</text>
<text x="178.9" y="114">C20</text>
<text x="178.7" y="115.7">10uF</text>
<text x="191.3" y="115.2">C21</text>
<text x="191.3" y="117.3">102</text>
</g>
<g font-size="1.6" fill="#f00">
<text x="141.9" y="37" transform="rotate(-90 141.9 37)">CHGLED</text>
<text x="143.7" y="37" transform="rotate(-90 143.7 37)">IPSOUT</text>
<text x="156.1" y="40.5" transform="rotate(-90 156.1 40.5)">LDO1</text>
<text x="174.6" y="40.5">RESET#</text>
<text x="195.6" y="41.3">RESET#</text>
<text x="208.1" y="41.3">6,9</text>
<text x="157.9" y="42.3" transform="rotate(-90 157.9 42.3)">LDO1SET</text>
<text x="5.9" y="53.7">6,12</text>
<text x="10.2" y="53.7">USB0-DRV</text>
<text x="224.4" y="58.3">IPSOUT</text>
<text x="37.2" y="61.9">VCC-3V3</text>
<text x="114.2" y="65.4">LDO3</text>
<text x="117.7" y="60.1">BAT</text>
<text x="174.6" y="63.6">EXTEN</text>
<text x="199.3" y="64.7">EXTEN</text>
<text x="211.6" y="64.7">8</text>
<text x="38.1" y="67.2">INT-1V2</text>
<text x="82.2" y="67.2">BAT</text>
<text x="114.2" y="69">CHSENSE</text>
<text x="114.2" y="67.2">BATSENSE</text>
<text x="199.5" y="69">INT-1V2</text>
<text x="37" y="72.5">AVCC-3V</text>
<text x="37.2" y="77.9">CPU-1V2</text>
<text x="181.8" y="76.1">IPSOUT 4.7uH-DCR&lt;0.1R-1.5A</text>
<text x="181.8" y="76.1">IPSOUT</text>
<text x="39.9" y="83.2">LDO1</text>
<text x="101.4" y="78.9">6</text>
<text x="110.8" y="78.9">NMI#</text>
<text x="119.5" y="80">IRQ</text>
<text x="256.4" y="89.3" transform="rotate(90 256.4 89.3)">CHGLED</text>
<text x="34.7" y="93.9">LDO3</text>
<text x="171.1" y="90.3">AVCC-3V</text>
<text x="172.9" y="93.9">LDO4</text>
<text x="34.7" y="99.2">LDO4</text>
<text x="141.9" y="99.2" transform="rotate(-90 141.9 99.2)">TWI0-SDA</text>
<text x="143.7" y="98.8" transform="rotate(-90 143.7 98.8)">TWI0-SCK</text>
<text x="152.6" y="101" transform="rotate(-90 152.6 101)">IPSOUT</text>
<text x="150.8" y="102.8" transform="rotate(-90 150.8 102.8)">USB0-DRV</text>
<text x="180" y="106.3">CPU-1V2</text>
<text x="16.4" y="111.7">GND-EARTH</text>
<text x="28.8" y="111.7">GND</text>
<text x="37.7" y="111.7">AGND</text>
<text x="156.2" y="119.1" transform="rotate(-90 156.2 119.1)">6,9</text>
<text x="158" y="118.8" transform="rotate(-90 158 118.8)">6,9</text>
<text x="142.9" y="124.6" transform="rotate(-90 142.9 124.6)">TWI0-SDA</text>
<text x="144.8" y="124.3" transform="rotate(-90 144.8 124.3)">TWI0-SCK</text>
</g>
<g font-size="1.6" fill="#004080">
<text x="144.8" y="52" transform="rotate(-90 144.8 52)">PS2</text>
<text x="146.6" y="52" transform="rotate(-90 146.6 52)">PS1</text>
<text x="148.4" y="53.7" transform="rotate(-90 148.4 53.7)">ACIN2</text>
<text x="150.1" y="53.7" transform="rotate(-90 150.1 53.7)">ACIN1</text>
<text x="151.9" y="53.3" transform="rotate(-90 151.9 53.3)">VBUS</text>
<text x="157.2" y="53.2" transform="rotate(-90 157.2 53.2)">LDO1</text>
<text x="160.8" y="52.6" transform="rotate(-90 160.8 52.6)">VINT</text>
<text x="134.3" y="59.4">TS</text>
<text x="143" y="59.8" transform="rotate(-90 143 59.8)">CHGLED/GPO</text>
<text x="153.7" y="55.6" transform="rotate(-90 153.7 55.6)">BACKUP</text>
<text x="155.5" y="55.3" transform="rotate(-90 155.5 55.3)">DC3SET</text>
<text x="159" y="56.3" transform="rotate(-90 159 56.3)">LDO1SET</text>
<text x="162.6" y="55.1" transform="rotate(-90 162.6 55.1)">PWROK</text>
<text x="163.8" y="57.6">VREF</text>
<text x="164.4" y="59.4">BIAS</text>
<text x="134.3" y="61.2">BAT1</text>
<text x="134.3" y="62.9">BAT2</text>
<text x="134.3" y="64.7">LDO3IN</text>
<text x="162.7" y="64.7">EXTEN</text>
<text x="163.4" y="61.2">AGND</text>
<text x="164.8" y="62.9">APS</text>
<text x="134.3" y="66.5">LDO3</text>
<text x="134.3" y="68.3">BATSENSE</text>
<text x="134.3" y="70.1">CHSENSE</text>
<text x="134.3" y="71.8">VIN1</text>
<text x="159.4" y="66.5">GPIO0/LDO</text>
<text x="162.5" y="71.8">PGND3</text>
<text x="162.5" y="70.1">DCDC3</text>
<text x="163.1" y="68.3">GPIO1</text>
<text x="134.3" y="73.6">LX1</text>
<text x="134.3" y="75.4">PGND1</text>
<text x="134.3" y="77.2">PWRON</text>
<text x="161.4" y="77.2">LDO24IN</text>
<text x="164.5" y="75.4">VIN3</text>
<text x="165.2" y="73.6">LX3</text>
<text x="134.3" y="79">IRQ</text>
<text x="134.3" y="82.5">THERMAL</text>
<text x="143" y="84.5" transform="rotate(-90 143 84.5)">SDA</text>
<text x="144.8" y="84.5" transform="rotate(-90 144.8 84.5)">SCK</text>
<text x="146.6" y="84.5" transform="rotate(-90 146.6 84.5)">GPIO3</text>
<text x="148.4" y="84.5" transform="rotate(-90 148.4 84.5)">N_OE</text>
<text x="150.1" y="84.5" transform="rotate(-90 150.1 84.5)">GPIO2</text>
<text x="151.9" y="84.5" transform="rotate(-90 151.9 84.5)">N_VBUSEN</text>
<text x="153.7" y="84.5" transform="rotate(-90 153.7 84.5)">VIN2</text>
<text x="155.5" y="84.5" transform="rotate(-90 155.5 84.5)">LX2</text>
<text x="157.2" y="84.5" transform="rotate(-90 157.2 84.5)">PGND2</text>
<text x="159" y="84.5" transform="rotate(-90 159 84.5)">DCDC2</text>
<text x="160.8" y="84.5" transform="rotate(-90 160.8 84.5)">LDO4</text>
<text x="162.6" y="84.5" transform="rotate(-90 162.6 84.5)">LDO2</text>
</g>
<g font-size="1.3">
<text x="30.8" y="1.3">5</text>
<text x="88.9" y="1.3">4</text>
<text x="147" y="1.3">3</text>
<text x="205" y="1.3">2</text>
<text x="263.1" y="1.3">1</text>
<text x=".5" y="28.4">D</text>
<text x="292.6" y="28.4">D</text>
<text x=".5" y="79.5">C</text>
<text x="292.6" y="79.5">C</text>
<text x=".5" y="130.6">B</text>
<text x="292.6" y="130.6">B</text>
<text x=".5" y="181.7">A</text>
<text x="292.6" y="181.7">A</text>
<text x="30.8" y="207.4">5</text>
<text x="88.9" y="207.4">4</text>
<text x="147" y="207.4">3</text>
<text x="205" y="207.4">2</text>
<text x="263.1" y="207.4">1</text>
</g>
</svg>
